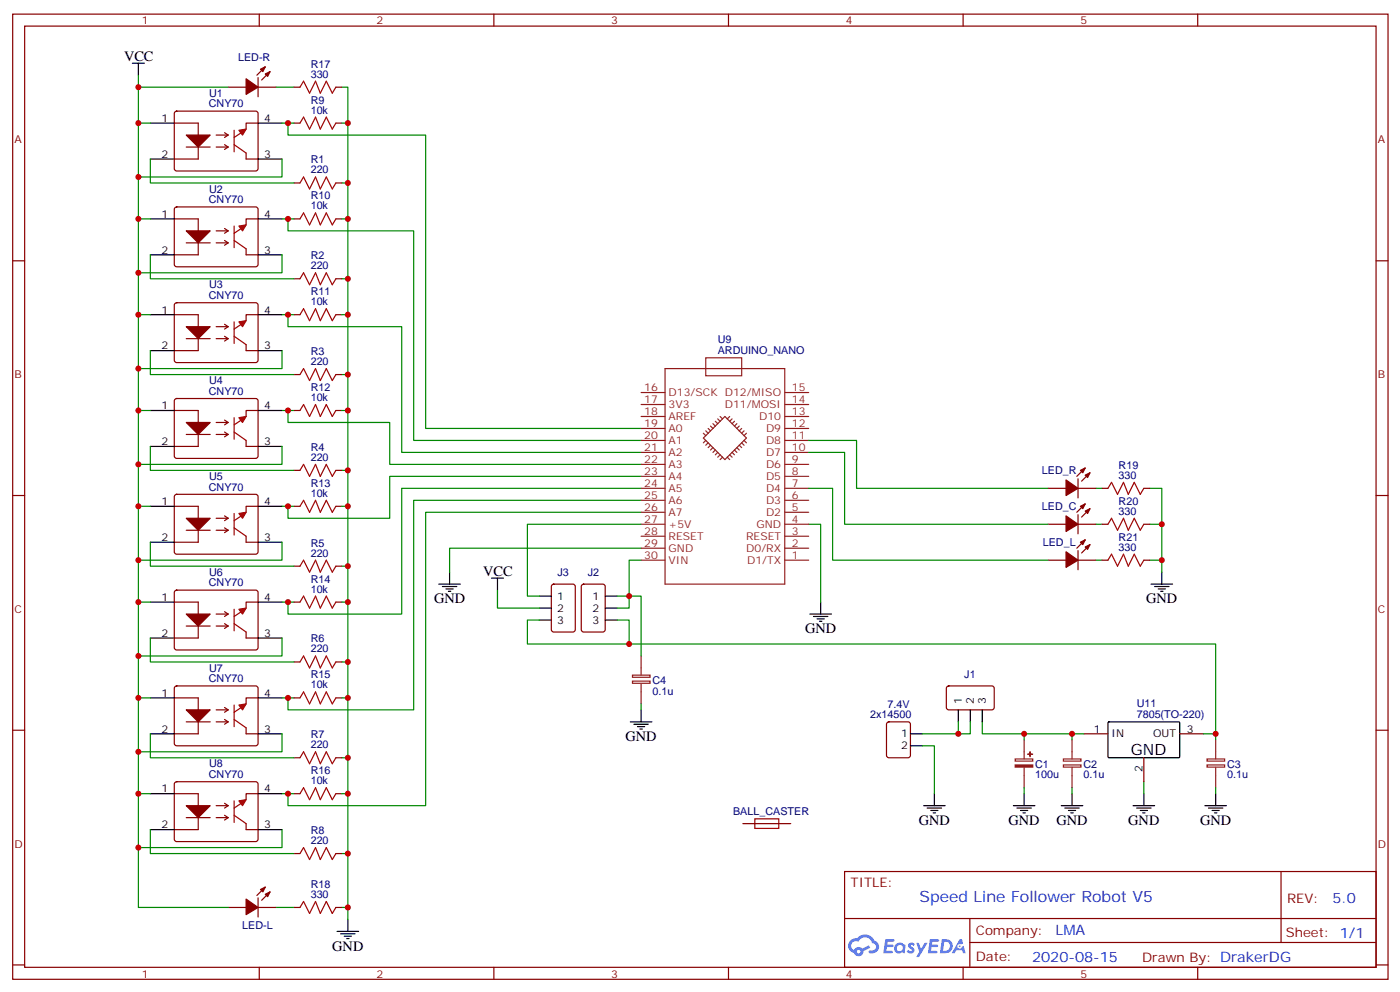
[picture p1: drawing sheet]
<svg xmlns="http://www.w3.org/2000/svg" width="413mm" height="292mm" viewBox="0 0 413 292" stroke-linecap="round" stroke-linejoin="round" font-family="sans-serif">
<g fill="none" stroke="#870000" stroke-width=".35">
<path d="M3.7 4.2h405.4v284.3h-405.4zM7.3 7.7h398.3v277.3h-398.3zM76.4 4.2v3.5M145.6 4.2v3.5M214.7 4.2v3.5M283.8 4.2v3.5M353 4.2v3.5M3.7 76.8h3.6M405.6 76.8h3.5M3.7 146h3.6M405.6 146h3.5M3.7 215.1h3.6"/>
<path d="M405.6 215.1h3.5M248.9 256.8h156.7v28.2h-156.7zM377.5 256.8l.1 20.9M249 270.6h156.4M285.8 277.7h119.6M285.8 270.6v14.1M3.7 284.3h3.6M76.4 285v3.5M145.6 285v3.5M214.7 285v3.5M283.8 285v3.5M353 285v3.5"/>
<path d="M405.6 284.3h3.5"/>
</g>
<g fill="#5487ff">
<path d="M267.9 277.9a1.22 1.22 0 0 1 1.7 .3l-.4 .6a.47 .47 0 0 0-.3-.4 .47 .47 0 0 0-.5 .2l.2 .2a1.14 1.14 0 0 1 .7 1.7 1.14 1.14 0 0 1-1.9 0l-.2-.2 .5-.5 .7 .4a.29 .29 0 0 0 .4-.2 .29 .29 0 0 0-.3-.4 1.04 1.04 0 0 1-.6-1.7z"/>
<path d="M260.9 276.7h2.4l.3 .2-.1 .5h-1.9l-.1 .9h1.5l.4 .3-.4 .4h-1.6l-.2 1.1 1.8 .1 .1 .3-.1 .3h-2.7z"/>
<path d="M274.1 276.7h2.3l.3 .2-.1 .5h-1.8l-.1 .9h1.5l.3 .3-.4 .4h-1.5l-.2 1.1 1.7 .1 .2 .3-.2 .3h-2.6z"/>
<path d="M282.8 276.7h.7l.3 1.2-.6 .4a.69 .69 0 0 0-1 .2 .69 .69 0 0 0 .5 1 .69 .69 0 0 0 .8-.6l.5-.3 .6 2.2h-.8l-.2-.9h-1.8l-.4 .9h-.9z"/>
<path d="M270 277.8h.8l.6 1.8 1.1-1.8h.9l-2.5 4.2h-.9l.9-1.6z"/>
<path d="M277.6 276.7l-.6 4.1h1.4a2.11 2.11 0 0 0 2.4-2.1 2.11 2.11 0 0 0-2.5-2zM278.3 277.4a1.39 1.39 0 0 1 1.7 1.4 1.39 1.39 0 0 1-1.8 1.3h-.3z"/>
<path d="M263.9 278.3a1.54 1.54 0 0 0-.1 2.1 1.54 1.54 0 0 0 2.2 .2l.6 .2 .3-2.3-.2-.2-.4-.1a1.49 1.49 0 0 0-2.4 .1zM264.2 279.3a.94 .94 0 0 1 1.8 0 .94 .94 0 0 1-1.8 0z"/>
<path d="M250.6 277.1a2.18 2.18 0 0 0 1.1 3.7 1.44 1.44 0 0 0 1.6 .9 1.44 1.44 0 0 0 1.2-1.5l2-1-.4-.7-2 .9a1.47 1.47 0 0 0-2.4 .5 1.39 1.39 0 0 1-.7-2 1.39 1.39 0 0 1 2-.4 2.12 2.12 0 0 1 2.2-1.3 2.12 2.12 0 0 1 1.9 1.6 1.14 1.14 0 0 1 1.1 1.5 1.14 1.14 0 0 1-1.7 .7 .43 .43 0 0 0-.5 .3 .43 .43 0 0 0 .4 .5 1.98 1.98 0 0 0 2.5-1.2 1.98 1.98 0 0 0-1.2-2.5 3.1 3.1 0 0 0-5.3-.7l-.8 .1zM252.5 280.4a.55 .55 0 0 1 1.1 0 .55 .55 0 0 1-1.1 0z"/>
<circle cx="282.8" cy="278.8" r=".26"/>
</g>
<g fill="none" stroke="#008700" stroke-width=".35">
<path d="M40.8 22.2v3.5M44.3 36.3h-3.5v15.8h42.3v-5.3M67.2 25.7h-26.4v10.6M81.4 25.7h5.2M83.1 36.3h3.5M84.9 36.3v3.5h40.5v86.4h63.5M100.8 25.7h1.7v225.8h-1.7M100.8 36.3h1.7M40.8 52.1v12.4M44.3 46.8v7.1h42.3M100.8 53.9h1.7M44.3 75.1v7h42.3"/>
<path d="M44.3 64.5h-3.5v15.9h42.3v-5.3M83.1 64.5h3.5M84.9 64.5v3.5h37v61.8h67M100.8 64.5h1.7M40.8 80.4v12.3M44.3 92.7h-3.5v15.9h42.3v-5.3M83.1 92.7h1.8M86.6 92.7h-1.7v3.5h33.5v37.1h70.5M100.8 82.1h1.7M100.8 92.7h1.7M40.8 108.6v12.3M44.3 103.3v7h42.3"/>
<path d="M100.8 110.3h1.7M40.8 136.8v12.4M44.3 131.5v7.1h42.3M44.3 120.9h-3.5v15.9h42.3v-5.3M83.1 120.9h1.8M86.6 120.9h-1.7v3.6h30v12.3h74M100.8 138.6h1.7M100.8 120.9h1.7M238.3 133.3h10.6v21.1h60M238.3 129.8h14.1v14.1h56.5M44.3 159.7v7.1h42.3M44.3 149.2h-3.5v15.8h42.3v-5.3"/>
<path d="M83.1 149.2h1.8M100.8 149.2h1.7M188.9 150.9h-63.5v86.4h-40.5v-3.5h1.7M188.9 147.4h-67v61.7h-37v-3.5h1.7M188.9 143.9h-70.5v37h-33.5v-3.5h1.7M188.9 140.3h-74v12.4h-30v-3.5h1.7M188.9 154.4h-33.5v21.2h3.6M238.3 154.4h3.6v23M238.3 143.9h7.1v21.1h63.5M323 154.4h1.8M323 143.9h1.8M338.9 143.9h3.5v24.7"/>
<path d="M338.9 154.4h3.5M40.8 165v12.4M44.3 177.4h-3.5v15.9h42.3v-5.3M83.1 177.4h1.8M100.8 166.8h1.7M100.8 177.4h1.7M146.6 173.8v5.3h12.4M181.9 175.6h3.5v3.5h-3.5M188.9 161.5h-56.4v7.1M188.9 165h-3.5v10.6h3.5v17.7M323 165h1.8M338.9 165h3.5"/>
<path d="M40.8 193.3v12.3M44.3 188v7h42.3M100.8 195h1.7M159 182.7h-3.6v7h30v-7h-3.5M185.4 189.7h172.9v26.5h-3.5M44.3 216.2v7h42.3M44.3 205.6h-3.5v15.9h42.3v-5.3M83.1 205.6h1.8M100.8 205.6h1.7M188.9 207.4v1.7M271.9 219.7h3.5v14.1M282.4 212.7v3.5"/>
<path d="M286 212.7v3.5h-14.1M289.5 212.7v3.5h26.4M301.8 216.2v1.7M319.5 216.2h-3.6v1.7M358.3 216.2v1.7M40.8 221.5v12.3M44.3 233.8h-3.5v15.9h42.3v-5.3M83.1 233.8h1.8M100.8 223.2h1.7M100.8 233.8h1.7M301.8 232.1v1.7M315.9 232.1v1.7"/>
<path d="M337.1 230.3v3.5M358.3 232.1v1.7M40.8 249.7v17.6h26.4M44.3 244.4v7.1h42.3M102.5 251.5v19.4M81.4 267.3h5.2M100.8 267.3h1.7"/>
</g>
<g fill="none" stroke="#000" stroke-width=".35">
<path d="M39 18.6h3.5M40.8 18.6v3.6M44.3 36.3h7.1M76.1 36.3h7M44.3 46.8h7.1M76.1 46.8h7M44.3 75.1h7.1M44.3 64.5h7.1M76.1 75.1h7M76.1 64.5h7M44.3 92.7h7.1M76.1 92.7h7"/>
<path d="M44.3 103.3h7.1M76.1 103.3h7M44.3 131.5h7.1M44.3 120.9h7.1M76.1 131.5h7M76.1 120.9h7M44.3 159.7h7.1M44.3 149.2h7.1M76.1 159.7h7M76.1 149.2h7M44.3 177.4h7.1M76.1 177.4h7"/>
<path d="M129.3 172.1h6.4M130.4 172.8h4.2M131.4 173.5h2.2M132.2 174.2h.7M132.5 168.6v3.5M144.9 170.3h3.5M146.6 170.3v3.5M159 175.6h3.5M159 179.1h3.5M178.4 175.6h3.5M178.4 179.1h3.5M241.9 177.4v3.5"/>
<path d="M339.2 172.1h6.4M340.3 172.8h4.2M341.3 173.5h2.2M342.1 174.2h.7M342.4 168.6v3.5M44.3 188h7.1M76.1 188h7M159 182.7h3.5M178.4 182.7h3.5M238.7 180.9h6.3M239.7 181.6h4.3M240.8 182.3h2.1"/>
<path d="M241.5 183h.7M44.3 216.2h7.1M44.3 205.6h7.1M76.1 216.2h7M76.1 205.6h7M185.8 212.7h6.3M186.8 213.4h4.3M187.9 214.1h2.1M188.6 214.8h.7M188.9 209.1v3.6M268.3 216.2h3.6M268.3 219.7h3.6"/>
<path d="M282.4 209.1v3.6M286 209.1v3.6M289.5 209.1v3.6M326.6 212.8l.3-.1h20.6l.2 .3-.1 10.1-.3 .1h-20.6l-.2-.3zM44.3 233.8h7.1M76.1 233.8h7M272.2 237.3h6.4M273.3 238.1h4.2M274.3 238.8h2.1M275 239.5h.7M275.4 233.8v3.5M298.7 237.3h6.3"/>
<path d="M299.7 238.1h4.3M300.8 238.8h2.1M301.5 239.5h.7M301.8 233.8v3.5M312.8 237.3h6.3M313.8 238.1h4.3M314.9 238.8h2.1M315.6 239.5h.7M315.9 233.8v3.5M333.9 237.3h6.4M335 238.1h4.2M336.1 238.8h2.1"/>
<path d="M336.8 239.5h.7M337.1 233.8v3.5M355.1 237.3h6.4M356.2 238.1h4.2M357.2 238.8h2.1M357.9 239.5h.7M358.3 233.8v3.5M44.3 244.4h7.1M76.1 244.4h7M99.3 274.4h6.4M100.4 275.1h4.2M101.5 275.8h2.1"/>
<path d="M102.2 276.5h.7M102.5 270.9v3.5"/>
</g>
<g fill="none" stroke="#870000" stroke-width=".35">
<path d="M78.2 19.7l-2.5 2.5M51.4 36.3h7v10.5h-7M51.6 32.9l.5-.2h23.3l.5 .2 .2 .5-.1 16.5-.6 .5-23.6-.1-.4-.6v-16.3zM63.7 39.8h3.5M66.2 39.1l1 .7M67.2 25.7h5.3M67.2 39.8l-1 .7M76.1 36.3h-3.6v1.7M76.1 25.7h5.3M76.1 22.9v5.6M79.6 21.1l-2.5 2.5M86.6 25.7h1.8"/>
<path d="M86.6 36.3h1.8M99 25.7h1.8M99 36.3h1.8M54.9 43.3h7M63.7 43.3h3.5M66.2 42.6l1 .7M67.2 43.3l-1 .7M72.5 45.1v1.7h3.6M86.6 53.9h1.8M99 53.9h1.8M51.4 64.5h7v10.6h-7M51.6 61.2l.5-.2h23.3l.5 .2 .2 .5-.1 16.5-.6 .4-23.6-.1-.4-.6v-16.2z"/>
<path d="M54.9 71.5h7M63.7 71.5h3.5M63.7 68h3.5M66.2 70.8l1 .7M66.2 67.3l1 .7M67.2 71.5l-1 .7M67.2 68l-1 .7M72.5 73.3v1.8h3.6M76.1 64.5h-3.6v1.8M86.6 64.5h1.8M99 64.5h1.8M51.4 92.7h7v10.6h-7"/>
<path d="M51.6 89.4l.5-.2h23.3l.5 .2 .2 .5-.1 16.5-.6 .4h-23.6l-.4-.7v-16.2zM54.9 99.8h7M63.7 99.8h3.5M63.7 96.2h3.5M66.2 99.1l1 .7M66.2 95.5l1 .7M67.2 99.8l-1 .7M67.2 96.2l-1 .7M76.1 92.7h-3.6v1.8M86.6 82.1h1.8M86.6 92.7h1.8M99 82.1h1.8"/>
<path d="M99 92.7h1.8M51.6 117.6l.5-.2h23.3l.5 .2 .2 .5-.1 16.5-.6 .4h-23.6l-.4-.7v-16.2zM72.5 101.5v1.8h3.6M86.6 110.3h1.8M99 110.3h1.8M51.4 120.9h7v10.6h-7M54.9 128h7M63.7 128h3.5M63.7 124.5h3.5M66.2 127.3l1 .7M66.2 123.8l1 .7M67.2 128l-1 .7"/>
<path d="M67.2 124.5l-1 .7M72.5 129.8v1.7h3.6M76.1 120.9h-3.6v1.8M86.6 138.6h1.8M86.6 120.9h1.8M99 138.6h1.8M99 120.9h1.8M319.8 137.9l-2.4 2.4M321.2 139.3l-2.4 2.4M51.4 149.2h7v10.5h-7M51.6 145.8l.5-.2h23.3l.5 .2 .2 .5-.1 16.5-.6 .5-23.6-.1-.4-.6v-16.3zM54.9 156.2h7"/>
<path d="M63.7 156.2h3.5M63.7 152.7h3.5M66.2 155.5l1 .7M66.2 152l1 .7M67.2 156.2l-1 .7M67.2 152.7l-1 .7M72.5 158v1.7h3.6M76.1 149.2h-3.6v1.7M86.6 149.2h1.8M99 149.2h1.8M308.9 143.9h5.3M308.9 154.4h5.3"/>
<path d="M317.7 143.9h5.3M317.7 141v5.7M317.7 151.6v5.7M317.7 154.4h5.3M319.8 148.4l-2.4 2.5M319.8 159l-2.4 2.5M321.2 149.9l-2.4 2.4M324.8 143.9h1.7M324.8 154.4h1.7M337.1 143.9h1.8M337.1 154.4h1.8M51.4 177.4h7v10.6h-7"/>
<path d="M51.6 174.1l.5-.3h23.3l.5 .3 .2 .5-.1 16.5-.6 .4-23.6-.1-.4-.6v-16.2zM76.1 177.4h-3.6v1.7M86.6 166.8h1.8M86.6 177.4h1.8M99 166.8h1.8M99 177.4h1.8M162.7 172.3l.5-.2h5.6l.7 .4v13l-.4 .6-5.9 .1-.7-.5v-12.9zM171.5 172.3l.5-.2h5.7l.6 .4 .1 13-.5 .6-5.9 .1-.6-.5-.1-12.9zM308.9 165h5.3M317.7 162.2v5.7M317.7 165h5.3M321.2 160.4l-2.4 2.5"/>
<path d="M324.8 165h1.7M337.1 165h1.8M54.9 184.4h7M63.7 184.4h3.5M63.7 180.9h3.5M66.2 183.7l1 .7M66.2 180.2l1 .7M67.2 184.4l-1 .7M67.2 180.9l-1 .7M72.5 186.2v1.8h3.6M86.6 195h1.8M99 195h1.8"/>
<path d="M51.4 205.6h7v10.6h-7M51.6 202.3l.5-.2h23.3l.5 .2 .2 .5-.1 16.5-.6 .4-23.6-.1-.4-.6v-16.2zM54.9 212.7h7M63.7 212.7h3.5M63.7 209.1h3.5M66.2 211.9l1 .8M66.2 208.4l1 .7M67.2 212.7l-1 .7M67.2 209.1l-1 .7M72.5 214.4v1.8h3.6M76.1 205.6h-3.6v1.8M86.6 205.6h1.8"/>
<path d="M99 205.6h1.8M261.5 212.9l.5-.2h5.6l.7 .4v9.4l-.4 .7h-5.9l-.7-.4v-9.4zM279.1 202.3l.5-.2h13l.4 .7v5.9l-.7 .4h-13l-.4-.7v-5.6zM319.5 216.2h7M347.7 216.2h7.1M51.4 233.8h7v10.6h-7M51.6 230.5l.5-.2h23.3l.5 .2 .2 .5-.1 16.5-.6 .4h-23.6l-.4-.7v-16.2zM63.7 237.3h3.5M66.2 236.6l1 .7M67.2 237.3l-1 .8M76.1 233.8h-3.6v1.8M86.6 223.2h1.8"/>
<path d="M86.6 233.8h1.8M99 223.2h1.8M99 233.8h1.8M337.1 223.2v7.1M54.9 240.9h7M63.7 240.9h3.5M66.2 240.2l1 .7M67.2 240.9l-1 .7M72.5 242.6v1.8h3.6M86.6 251.5h1.8M99 251.5h1.8M218.9 242.6h14.1"/>
<path d="M67.2 267.3h5.3M76.1 264.5v5.7M76.1 267.3h5.3M78.2 261.3l-2.5 2.5M79.6 262.7l-2.5 2.5M86.6 267.3h1.8M99 267.3h1.8"/>
</g>
<g fill="none" stroke="#8c2424" stroke-width=".35">
<path d="M188.9 119.2h7.1M188.9 115.6h7.1M196 108.6h35.3v63.5h-35.3zM208 105.4h10.6v5.3h-10.6zM231.3 119.2h7M231.3 115.6h7M188.9 122.7h7.1M188.9 126.2h7.1M188.9 129.8h7.1M188.9 133.3h7.1M188.9 136.8h7.1M207.3 129l6.3-6.3 6.4 6.3-6.4 6.4z"/>
<path d="M207.3 127.6l.7 .7M208 126.9l.7 .7M208 129.8l-.7 .7M208.7 126.2l.7 .7M208.7 130.5l-.7 .7M209.4 125.5l.7 .7M209.4 131.2l-.7 .7M210.1 124.8l.7 .7M210.1 131.9l-.7 .7M210.8 124.1l.7 .7M210.8 132.6l-.7 .7M211.5 123.4l.7 .7"/>
<path d="M211.5 133.3l-.7 .7M212.2 122.7l.7 .7M212.2 134l-.7 .7M212.9 134.7l-.7 .7M214.3 134.7l.8 .7M215.1 122.7l-.8 .7M215.1 134l.7 .7M215.8 133.3l.7 .7M215.8 123.4l-.7 .7M216.5 124.1l-.7 .7M216.5 132.6l.7 .7M217.2 131.9l.7 .7"/>
<path d="M217.2 124.8l-.7 .7M217.9 125.5l-.7 .7M217.9 131.2l.7 .7M218.6 130.5l.7 .7M218.6 126.2l-.7 .7M219.3 129.8l.7 .7M219.3 126.9l-.7 .7M220 127.6l-.7 .7M231.3 122.7h7M231.3 126.2h7M231.3 129.8h7M231.3 133.3h7"/>
<path d="M231.3 136.8h7M188.9 140.3h7.1M188.9 143.9h7.1M188.9 147.4h7.1M188.9 150.9h7.1M188.9 154.4h7.1M188.9 158h7.1M231.3 140.3h7M231.3 143.9h7M231.3 147.4h7M231.3 150.9h7M231.3 154.4h7"/>
<path d="M231.3 158h7M188.9 161.5h7.1M188.9 165h7.1M231.3 161.5h7M231.3 165h7M186.4 198.9h5.2v.6h-5.2zM188.9 193.3v5.6M186.4 200.7h5.2v.6h-5.2zM188.9 201.4v6M301.8 217.9v5.7M315.9 217.9v5.7M358.3 217.9v5.7"/>
<path d="M299.2 223.6h5.2v.6h-5.2zM301.8 226.1v6M313.4 225.4h5.2v.6h-5.2zM313.4 223.6h5.2v.6h-5.2zM315.9 226.1v6M355.7 225.4h5.2v.6h-5.2zM355.7 223.6h5.2v.6h-5.2zM358.3 226.1v6"/>
</g>
<g fill="#8c2424" stroke="#8c2424" stroke-width=".35">
<path d="M299.2 225.4h5.2v.6h-5.2z"/>
<path d="M302.9 222.2h1.4z"/>
<path d="M303.6 221.5v1.4z"/>
</g>
<g fill="#870000" stroke="#870000" stroke-width=".35">
<path d="M78.2 21.8l1.4-.7-.7 1.4z"/>
<path d="M76.8 20.4l1.4-.7-.7 1.4z"/>
<path d="M72.5 23.2l3.6 2.5-3.6 2.1z"/>
<path d="M78.2 263.5l1.4-.8-.7 1.5z"/>
<path d="M76.8 262l1.4-.7-.7 1.4z"/>
<path d="M72.5 264.9l3.6 2.4-3.6 2.2z"/>
<path d="M319.8 140l1.4-.7-.7 1.4z"/>
<path d="M318.4 138.6l1.4-.7-.7 1.4z"/>
<path d="M314.2 141.4l3.5 2.5-3.5 2.1z"/>
<path d="M319.8 150.6l1.4-.7-.7 1.4z"/>
<path d="M318.4 149.2l1.4-.8-.7 1.5z"/>
<path d="M314.2 152l3.5 2.4-3.5 2.2z"/>
<path d="M319.8 161.1l1.4-.7-.7 1.5z"/>
<path d="M318.4 159.7l1.4-.7-.7 1.4z"/>
<path d="M314.2 162.6l3.5 2.4-3.5 2.1z"/>
<path d="M54.9 39.8h7l-3.5 3.5z"/>
<path d="M54.9 68h7l-3.5 3.5z"/>
<path d="M54.9 96.2h7l-3.5 3.6z"/>
<path d="M54.9 124.5h7l-3.5 3.5z"/>
<path d="M54.9 152.7h7l-3.5 3.5z"/>
<path d="M54.9 180.9h7l-3.5 3.5z"/>
<path d="M54.9 209.1h7l-3.5 3.6z"/>
<path d="M54.9 237.3h7l-3.5 3.6z"/>
</g>
<g fill="none" stroke="#a10000" stroke-width=".35">
<path d="M69 38.4v6.3M71.1 39.1l-2.1 1.4M88.4 36.3l1.1-1.8 1.7 3.5 1.8-3.5 1.4 3.5 1.8-3.5 1.7 3.5 1.1-1.7M88.4 25.7l1.1-1.8 1.7 3.5 1.8-3.5 1.4 3.5 1.8-3.5 1.7 3.5 1.1-1.7M69 42.6l3.5 2.5M88.4 53.9l1.1-1.8 1.7 3.6 1.8-3.6 1.4 3.6 1.8-3.6 1.7 3.6 1.1-1.8M69 66.6v6.4M69 70.8l3.5 2.5M71.1 67.3l-2.1 1.4M88.4 64.5l1.1-1.8 1.7 3.6 1.8-3.6 1.4 3.6 1.8-3.6 1.7 3.6 1.1-1.8M69 94.8v6.4M69 99.1l3.5 2.4"/>
<path d="M71.1 95.5l-2.1 1.4M88.4 82.1l1.1-1.7 1.7 3.5 1.8-3.5 1.4 3.5 1.8-3.5 1.7 3.5 1.1-1.8M88.4 92.7l1.1-1.8 1.7 3.6 1.8-3.6 1.4 3.6 1.8-3.6 1.7 3.6 1.1-1.8M88.4 110.3l1.1-1.7 1.7 3.5 1.8-3.5 1.4 3.5 1.8-3.5 1.7 3.5 1.1-1.8M69 123v6.4M69 127.3l3.5 2.5M71.1 123.8l-2.1 1.4M88.4 138.6l1.1-1.8 1.7 3.5 1.8-3.5 1.4 3.5 1.8-3.5 1.7 3.5 1.1-1.7M88.4 120.9l1.1-1.7 1.7 3.5 1.8-3.5 1.4 3.5 1.8-3.5 1.7 3.5 1.1-1.8M69 151.3v6.3M69 155.5l3.5 2.5M71.1 152l-2.1 1.4"/>
<path d="M88.4 149.2l1.1-1.8 1.7 3.5 1.8-3.5 1.4 3.5 1.8-3.5 1.7 3.5 1.1-1.7M326.5 143.9l1.1-1.8 1.8 3.5 1.7-3.5 1.4 3.5 1.8-3.5 1.8 3.5 1-1.7M326.5 154.4l1.1-1.7 1.8 3.5 1.7-3.5 1.4 3.5 1.8-3.5 1.8 3.5 1-1.8M69 179.5v6.3M88.4 166.8l1.1-1.8 1.7 3.6 1.8-3.6 1.4 3.6 1.8-3.6 1.7 3.6 1.1-1.8M88.4 177.4l1.1-1.8 1.7 3.5 1.8-3.5 1.4 3.5 1.8-3.5 1.7 3.5 1.1-1.7M326.5 165l1.1-1.7 1.8 3.5 1.7-3.5 1.4 3.5 1.8-3.5 1.8 3.5 1-1.8M69 183.7l3.5 2.5M71.1 180.2l-2.1 1.4M88.4 195l1.1-1.7 1.7 3.5 1.8-3.5 1.4 3.5 1.8-3.5 1.7 3.5 1.1-1.8M69 207.7v6.4M69 211.9l3.5 2.5"/>
<path d="M71.1 208.4l-2.1 1.4M88.4 205.6l1.1-1.8 1.7 3.6 1.8-3.6 1.4 3.6 1.8-3.6 1.7 3.6 1.1-1.8M69 235.9v6.4M71.1 236.6l-2.1 1.5M88.4 223.2l1.1-1.7 1.7 3.5 1.8-3.5 1.4 3.5 1.8-3.5 1.7 3.5 1.1-1.8M88.4 233.8l1.1-1.7 1.7 3.5 1.8-3.5 1.4 3.5 1.8-3.5 1.7 3.5 1.1-1.8M69 240.2l3.5 2.4M88.4 251.5l1.1-1.8 1.7 3.5 1.8-3.5 1.4 3.5 1.8-3.5 1.7 3.5 1.1-1.7M222.5 241.2h7v2.9h-7zM88.4 267.3l1.1-1.7 1.7 3.5 1.8-3.5 1.4 3.5 1.8-3.5 1.7 3.5 1.1-1.8"/>
</g>
<g fill="#a10000" stroke="#a10000" stroke-width=".35">
<path d="M70.4 38.4l2.1-.4-1 1.8z"/>
<path d="M70.4 66.6l2.1-.3-1 1.7z"/>
<path d="M70.4 94.8l2.1-.3-1 1.7z"/>
<path d="M70.4 123l2.1-.3-1 1.8z"/>
<path d="M70.4 151.3l2.1-.4-1 1.8z"/>
<path d="M70.4 179.5l2.1-.4-1 1.8z"/>
<path d="M70.4 207.7l2.1-.3-1 1.7z"/>
<path d="M70.4 235.9l2.1-.3-1 1.7z"/>
</g>
<g fill="#c00">
<circle cx="102.5" cy="223.2" r=".88"/>
<circle cx="102.5" cy="251.5" r=".88"/>
<circle cx="102.5" cy="53.9" r=".88"/>
<circle cx="102.5" cy="82.1" r=".88"/>
<circle cx="102.5" cy="110.3" r=".88"/>
<circle cx="102.5" cy="138.6" r=".88"/>
<circle cx="102.5" cy="166.8" r=".88"/>
<circle cx="102.5" cy="195" r=".88"/>
<circle cx="342.4" cy="165" r=".88"/>
<circle cx="342.4" cy="154.4" r=".88"/>
<circle cx="102.5" cy="267.3" r=".88"/>
<circle cx="315.9" cy="216.2" r=".88"/>
<circle cx="84.9" cy="36.3" r=".88"/>
<circle cx="102.5" cy="36.3" r=".88"/>
<circle cx="102.5" cy="64.5" r=".88"/>
<circle cx="102.5" cy="92.7" r=".88"/>
<circle cx="102.5" cy="120.9" r=".88"/>
<circle cx="102.5" cy="149.2" r=".88"/>
<circle cx="84.9" cy="64.5" r=".88"/>
<circle cx="84.9" cy="92.7" r=".88"/>
<circle cx="102.5" cy="177.4" r=".88"/>
<circle cx="102.5" cy="233.8" r=".88"/>
<circle cx="84.9" cy="120.9" r=".88"/>
<circle cx="84.9" cy="149.2" r=".88"/>
<circle cx="84.9" cy="177.4" r=".88"/>
<circle cx="102.5" cy="205.6" r=".88"/>
<circle cx="84.9" cy="205.6" r=".88"/>
<circle cx="84.9" cy="233.8" r=".88"/>
<circle cx="40.8" cy="249.7" r=".88"/>
<circle cx="40.8" cy="221.5" r=".88"/>
<circle cx="40.8" cy="233.8" r=".88"/>
<circle cx="40.8" cy="193.3" r=".88"/>
<circle cx="40.8" cy="205.6" r=".88"/>
<circle cx="40.8" cy="165" r=".88"/>
<circle cx="40.8" cy="177.4" r=".88"/>
<circle cx="40.8" cy="136.8" r=".88"/>
<circle cx="40.8" cy="149.2" r=".88"/>
<circle cx="40.8" cy="108.6" r=".88"/>
<circle cx="40.8" cy="120.9" r=".88"/>
<circle cx="40.8" cy="80.4" r=".88"/>
<circle cx="40.8" cy="92.7" r=".88"/>
<circle cx="40.8" cy="52.1" r=".88"/>
<circle cx="40.8" cy="64.5" r=".88"/>
<circle cx="40.8" cy="36.3" r=".88"/>
<circle cx="40.8" cy="25.7" r=".88"/>
<circle cx="358.3" cy="216.2" r=".88"/>
<circle cx="185.4" cy="189.7" r=".88"/>
<circle cx="185.4" cy="175.6" r=".88"/>
<circle cx="282.4" cy="216.2" r=".88"/>
<circle cx="301.8" cy="216.2" r=".88"/>
</g>
<text font-size="4.6" x="333.2" y="222.5">GND</text>
<text font-size="4.6" fill="#00f" x="271" y="265.8">Speed Line Follower Robot V5</text>
<g font-size="4.2">
<text x="36.5" y="17.9">VCC</text>
<text x="142.4" y="169.6">VCC</text>
<text x="127.9" y="177.7">GND</text>
<text x="337.8" y="177.7">GND</text>
<text x="237.3" y="186.5">GND</text>
<text x="184.4" y="218.3">GND</text>
<text x="270.8" y="243">GND</text>
<text x="297.3" y="243">GND</text>
<text x="311.4" y="243">GND</text>
<text x="332.5" y="243">GND</text>
<text x="353.7" y="243">GND</text>
<text x="97.9" y="280">GND</text>
</g>
<g font-size="4.2" fill="#00f">
<text x="392.7" y="266">5.0</text>
<text x="311.1" y="275.6">LMA</text>
<text x="304.2" y="283.4">2020-08-15</text>
</g>
<g font-size="3.9" fill="#800">
<text x="250.7" y="261.3">TITLE:</text>
<text x="379.3" y="266">REV:</text>
<text x="287.6" y="275.5">Company:</text>
<text x="379" y="276.2">Sheet: 1/1</text>
<text x="287.6" y="283.2">Date:</text>
<text x="336.6" y="283.3">Drawn By: DrakerDG</text>
</g>
<g font-size="3.2" fill="#800">
<text x="41.8" y="7.2">1</text>
<text x="111" y="7.2">2</text>
<text x="180.1" y="7.2">3</text>
<text x="249.3" y="7.2">4</text>
<text x="318.4" y="7.2">5</text>
<text x="4.3" y="42.3">A</text>
<text x="406.1" y="42.3">A</text>
<text x="4.3" y="111.4">B</text>
<text x="406.1" y="111.4">B</text>
<text x="4.3" y="180.6">C</text>
<text x="406.1" y="180.6">C</text>
<text x="4.3" y="249.7">D</text>
<text x="406.1" y="249.7">D</text>
<text x="41.8" y="288">1</text>
<text x="111" y="288">2</text>
<text x="180.1" y="288">3</text>
<text x="249.3" y="288">4</text>
<text x="318.4" y="288">5</text>
</g>
<g font-size="3.2" fill="#000080">
<text x="70.2" y="18">LED-R</text>
<text x="91.6" y="22.9">330</text>
<text x="91.6" y="19.9">R17</text>
<text x="61.6" y="28.5">U1</text>
<text x="61.5" y="31.6">CNY70</text>
<text x="91.6" y="33.4">10k</text>
<text x="91.6" y="30.5">R9</text>
<text x="91.6" y="51.1">220</text>
<text x="91.6" y="48.1">R1</text>
<text x="61.5" y="59.9">CNY70</text>
<text x="61.6" y="56.7">U2</text>
<text x="91.6" y="58.7">R10</text>
<text x="91.6" y="61.7">10k</text>
<text x="91.6" y="76.4">R2</text>
<text x="91.6" y="79.3">220</text>
<text x="61.5" y="88.1">CNY70</text>
<text x="61.6" y="84.9">U3</text>
<text x="91.6" y="89.9">10k</text>
<text x="91.6" y="86.9">R11</text>
<text x="211.5" y="101.1">U9</text>
<text x="91.6" y="107.5">220</text>
<text x="91.6" y="104.6">R3</text>
<text x="211.5" y="104.4">ARDUINO_NANO</text>
<text x="61.6" y="113.2">U4</text>
<text x="61.5" y="116.3">CNY70</text>
<text x="91.6" y="118.1">10k</text>
<text x="91.6" y="115.2">R12</text>
<text x="91.6" y="135.7">220</text>
<text x="91.6" y="132.8">R4</text>
<text x="61.6" y="141.4">U5</text>
<text x="91.6" y="143.4">R13</text>
<text x="307.1" y="139.6">LED_R</text>
<text x="329.7" y="141">330</text>
<text x="329.7" y="138.1">R19</text>
<text x="61.5" y="144.5">CNY70</text>
<text x="91.6" y="146.3">10k</text>
<text x="329.7" y="148.7">R20</text>
<text x="307.1" y="150.2">LED_C</text>
<text x="329.7" y="151.6">330</text>
<text x="91.6" y="161">R5</text>
<text x="307.3" y="160.8">LED_L</text>
<text x="329.7" y="159.3">R21</text>
<text x="91.6" y="164">220</text>
<text x="329.7" y="162.2">330</text>
<text x="61.5" y="172.7">CNY70</text>
<text x="61.6" y="169.6">U6</text>
<text x="91.6" y="171.6">R14</text>
<text x="164.3" y="169.7">J3</text>
<text x="173.2" y="169.7">J2</text>
<text x="91.6" y="174.6">10k</text>
<text x="91.6" y="189.3">R6</text>
<text x="61.6" y="197.8">U7</text>
<text x="91.6" y="192.2">220</text>
<text x="61.5" y="201">CNY70</text>
<text x="91.6" y="202.8">10k</text>
<text x="91.6" y="199.8">R15</text>
<text x="192.3" y="201.4">C4</text>
<text x="284.2" y="199.7">J1</text>
<text x="192.3" y="204.6">0.1u</text>
<text x="261.6" y="208.4">7.4V</text>
<text x="335" y="208.2">U11</text>
<text x="256.5" y="211.6">2x14500</text>
<text x="335" y="211.4">7805(TO-220)</text>
<text x="91.6" y="220.4">220</text>
<text x="91.6" y="217.5">R7</text>
<text x="61.6" y="226.1">U8</text>
<text x="305.1" y="226.1">C1</text>
<text x="319.3" y="226.1">C2</text>
<text x="361.6" y="226.1">C3</text>
<text x="61.5" y="229.2">CNY70</text>
<text x="91.6" y="231">10k</text>
<text x="91.6" y="228.1">R16</text>
<text x="305.1" y="229.3">100u</text>
<text x="319.3" y="229.3">0.1u</text>
<text x="361.6" y="229.3">0.1u</text>
<text x="91.6" y="245.7">R8</text>
<text x="216.1" y="240.2">BALL_CASTER</text>
<text x="91.6" y="248.6">220</text>
<text x="91.6" y="261.6">R18</text>
<text x="91.6" y="264.5">330</text>
<text x="71.4" y="273.8">LED-L</text>
</g>
<g font-size="3.2">
<text x="47.6" y="35.9">1</text>
<text x="77.8" y="35.9">4</text>
<text x="47.6" y="46.5">2</text>
<text x="77.8" y="46.5">3</text>
<text x="47.6" y="64.1">1</text>
<text x="77.8" y="64.1">4</text>
<text x="47.6" y="74.7">2</text>
<text x="77.8" y="74.7">3</text>
<text x="47.6" y="92.4">1</text>
<text x="77.8" y="92.4">4</text>
<text x="47.6" y="102.9">2</text>
<text x="77.8" y="102.9">3</text>
<text x="47.6" y="120.6">1</text>
<text x="77.8" y="120.6">4</text>
<text x="47.6" y="131.2">2</text>
<text x="77.8" y="131.2">3</text>
<text x="47.6" y="148.8">1</text>
<text x="77.8" y="148.8">4</text>
<text x="47.6" y="159.4">2</text>
<text x="77.8" y="159.4">3</text>
<text x="47.6" y="177">1</text>
<text x="77.8" y="177">4</text>
<text x="164.3" y="176.7">1</text>
<text x="174.6" y="176.7">1</text>
<text x="164.3" y="183.7">3</text>
<text x="164.3" y="180.2">2</text>
<text x="174.6" y="183.7">3</text>
<text x="174.6" y="180.2">2</text>
<text x="47.6" y="187.6">2</text>
<text x="77.8" y="187.6">3</text>
<text x="47.6" y="205.2">1</text>
<text x="77.8" y="205.2">4</text>
<text x="283.5" y="207.4" transform="rotate(-90 283.5 207.4)">1</text>
<text x="287" y="207.4" transform="rotate(-90 287 207.4)">2</text>
<text x="290.5" y="207.4" transform="rotate(-90 290.5 207.4)">3</text>
<text x="47.6" y="215.8">2</text>
<text x="77.8" y="215.8">3</text>
<text x="322.4" y="215.8">1</text>
<text x="349.8" y="215.8">3</text>
<text x="265.6" y="217.2">1</text>
<text x="265.6" y="220.8">2</text>
<text x="327.6" y="217.2">IN</text>
<text x="339.9" y="217.2">OUT</text>
<text x="336.8" y="227.4" transform="rotate(-90 336.8 227.4)">2</text>
<text x="47.6" y="233.5">1</text>
<text x="77.8" y="233.5">4</text>
<text x="47.6" y="244.1">2</text>
<text x="77.8" y="244.1">3</text>
</g>
<g font-size="3.2" fill="#8d2323">
<text x="189.9" y="118.8">17</text>
<text x="189.9" y="115.3">16</text>
<text x="197.1" y="116.7">D13/SCK D12/MISO</text>
<text x="233.4" y="118.8">14</text>
<text x="233.4" y="115.3">15</text>
<text x="189.9" y="125.9">19</text>
<text x="189.9" y="122.3">18</text>
<text x="197.1" y="123.8">AREF</text>
<text x="197.1" y="120.2">3V3</text>
<text x="213.6" y="120.2">D11/MOSI</text>
<text x="223.7" y="123.8">D10</text>
<text x="233.4" y="122.3">13</text>
<text x="233.4" y="125.9">12</text>
<text x="189.9" y="129.4">20</text>
<text x="197.1" y="130.8">A1</text>
<text x="197.1" y="127.3">A0</text>
<text x="225.8" y="127.3">D9</text>
<text x="225.8" y="130.8">D8</text>
<text x="233.4" y="129.4">11</text>
<text x="189.9" y="136.5">22</text>
<text x="189.9" y="132.9">21</text>
<text x="197.1" y="137.9">A3</text>
<text x="197.1" y="134.3">A2</text>
<text x="225.8" y="134.3">D7</text>
<text x="225.8" y="137.9">D6</text>
<text x="233.4" y="132.9">10</text>
<text x="233.4" y="136.5">9</text>
<text x="189.9" y="143.5">24</text>
<text x="189.9" y="140">23</text>
<text x="197.1" y="141.4">A4</text>
<text x="225.8" y="141.4">D5</text>
<text x="233.4" y="140">8</text>
<text x="233.4" y="143.5">7</text>
<text x="189.9" y="147">25</text>
<text x="197.1" y="148.4">A6</text>
<text x="197.1" y="144.9">A5</text>
<text x="225.8" y="144.9">D4</text>
<text x="225.8" y="148.4">D3</text>
<text x="233.4" y="147">6</text>
<text x="189.9" y="154.1">27</text>
<text x="189.9" y="150.6">26</text>
<text x="197.1" y="155.5">+5V</text>
<text x="197.1" y="152">A7</text>
<text x="222.9" y="155.5">GND</text>
<text x="225.8" y="152">D2</text>
<text x="233.4" y="150.6">5</text>
<text x="233.4" y="154.1">4</text>
<text x="189.9" y="161.1">29</text>
<text x="189.9" y="157.6">28</text>
<text x="197.1" y="159">RESET</text>
<text x="219.9" y="159">RESET</text>
<text x="233.4" y="157.6">3</text>
<text x="233.4" y="161.1">2</text>
<text x="189.9" y="164.7">30</text>
<text x="197.1" y="166.1">VIN</text>
<text x="197.1" y="162.6">GND</text>
<text x="219.9" y="162.6">D0/RX</text>
<text x="220.2" y="166.1">D1/TX</text>
<text x="233.4" y="164.7">1</text>
</g>
</svg>
